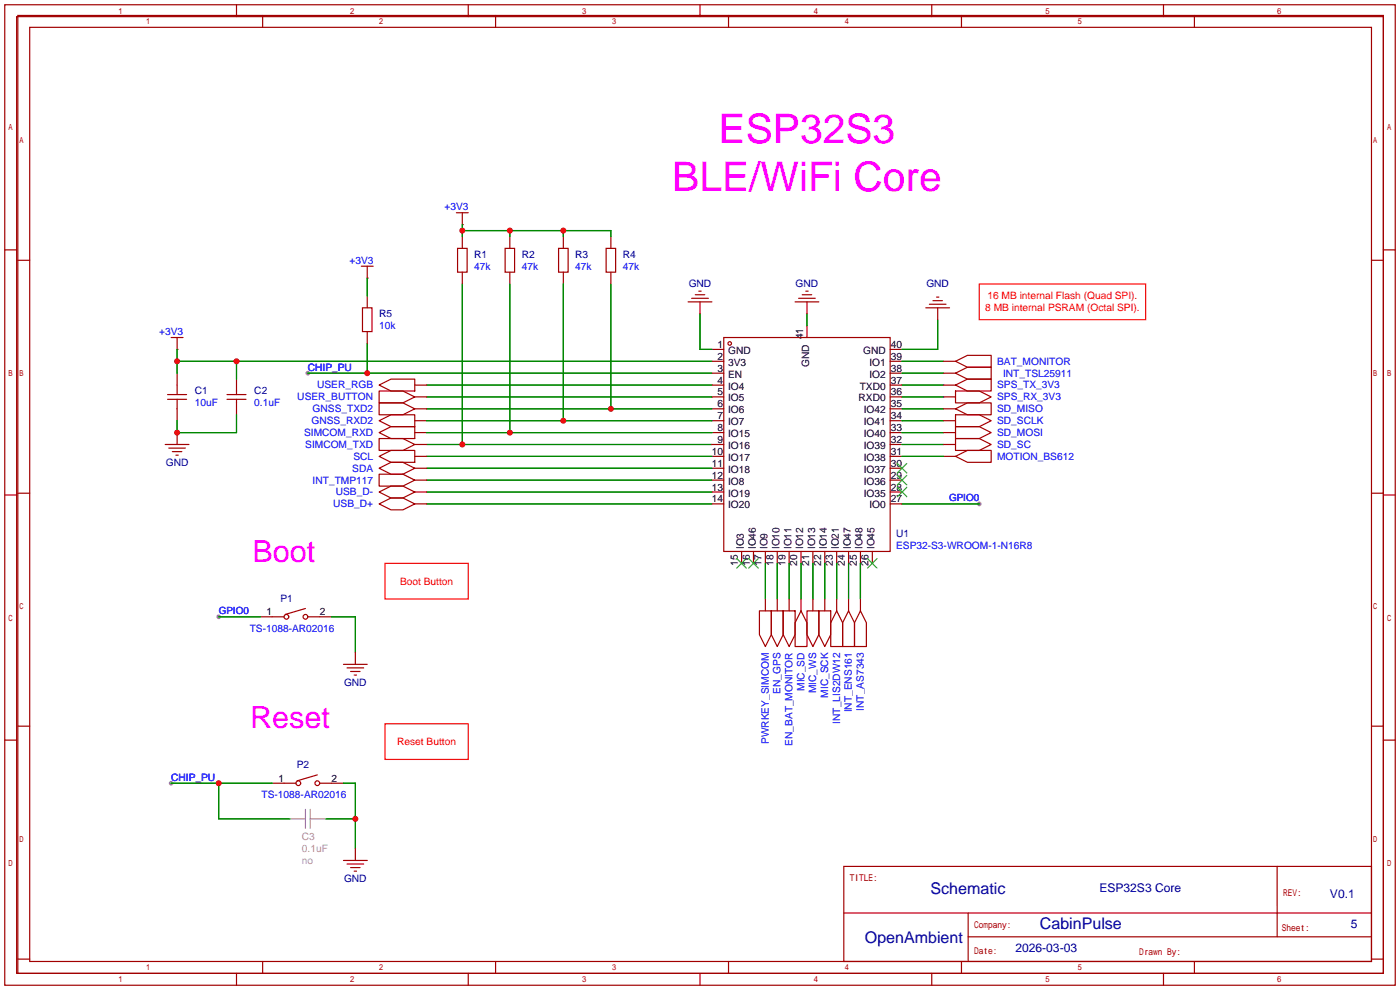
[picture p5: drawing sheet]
<svg xmlns="http://www.w3.org/2000/svg" width="299mm" height="212mm" viewBox="0 0 299 212" stroke-linecap="round" stroke-linejoin="round" font-family="sans-serif">
<g fill="#999">
<circle cx="65.8" cy="79.8" r=".51"/>
<circle cx="209.3" cy="107.7" r=".51"/>
<circle cx="46.7" cy="131.8" r=".51"/>
<circle cx="36.6" cy="167.4" r=".51"/>
</g>
<g fill="none" stroke="#a10000" stroke-width=".25">
<path d="M1 1h297.2v209.6h-297.2zM3.6 3.6h292.1v204.4h-292.1zM3.8 3.3h291.9v204.7h-291.9zM6.3 5.8h286.8v199.7h-286.8zM50.5 1v2.6M56.1 3.3v2.5M100.1 1v2.6M105.9 3.3v2.5M149.6 1v2.6M155.7 3.3v2.5M199.1 1v2.6M205.5 3.3v2.5"/>
<path d="M248.7 1v2.6M255.3 3.3v2.5M1 53.4h2.6M3.8 55.6h2.5M77.2 56.9h2.6M78.5 59.4h.1M78.5 56.9v2.5M97.5 45.5h2.6M97.8 53.1h2v5.1h-2zM98.8 48h.1M98.8 45.5v2.5M98.8 50.5v2.6"/>
<path d="M98.8 58.2v2.5M107.9 53.1h2.1v5.1h-2.1zM109 50.5v2.6M109 58.2v2.5M119.4 53.1h2v5.1h-2zM120.4 50.5v2.6M120.4 58.2v2.5M129.5 53.1h2.1v5.1h-2.1zM130.6 50.5v2.6M130.6 58.2v2.5M293.1 55.6h2.6M295.7 53.4h2.5"/>
<path d="M36.6 72.1h2.5M37.8 74.7h.1M37.8 72.1v2.6M37.8 79.8v4.5M77.5 65.8h2v5.1h-2zM78.5 63.2v2.6M78.5 70.9v2.5M147.1 64.5h5M147.8 63.8h3.6M148.6 63h2M149.4 62.2h.5M149.6 64.5v2.6"/>
<path d="M152.1 74.7h2.6M152.1 77.2h2.6M152.1 79.8h2.6M154.7 72.1h35.5v45.8h-35.5zM169.9 64.5h5.1M170.7 63.8h3.5M171.4 63h2.1M172.2 62.2h.5M172.5 64.5v2.6M172.5 69.6v2.5M190.2 74.7h2.6M190.2 77.2h2.6"/>
<path d="M190.2 79.8h2.6M197.9 65.8h5M198.6 65h3.6M199.4 64.3h2M200.2 63.5h.5M200.4 65.8v2.5M201.7 77.2h2.5M201.7 79.8h2.5M204.2 79.8l2.6-1.3h5v2.5h-5zM204.2 77.2l2.6-1.3h5v2.6h-5zM35.3 95h5.1M35.8 85.3h4.1"/>
<path d="M35.8 84.3h4.1M36.1 95.8h3.5M36.8 96.5h2.1M37.6 97.3h.5M37.8 85.3v4.6M37.8 92.5v2.5M48.5 85.3h4.1M48.5 84.3h4.1M50.5 81v3.3M50.5 85.3v3.3M81 83.6h5.1l2.5 1.2-2.5 1.3h-5.1zM81 82.3l2.6-1.3h5v2.6h-5z"/>
<path d="M81 97.5l2.6-1.2h5v2.5h-5zM81 86.1h5.1l2.5 1.3-2.5 1.2h-5.1zM81 89.9l2.6-1.3h5v2.6h-5zM81 93.7h5.1l2.5 1.3-2.5 1.3h-5.1zM81 92.5l2.6-1.3h5v2.5h-5zM88.6 82.3h2.6M88.6 84.8h2.6M88.6 87.4h2.6M88.6 89.9h2.6M88.6 92.5h2.6M88.6 95h2.6M88.6 97.5h2.6"/>
<path d="M152.1 82.3h2.6M152.1 84.8h2.6M152.1 87.4h2.6M152.1 89.9h2.6M152.1 92.5h2.6M152.1 95h2.6M152.1 97.5h2.6M190.2 82.3h2.6M190.2 84.8h2.6M190.2 87.4h2.6M190.2 89.9h2.6M190.2 92.5h2.6"/>
<path d="M190.2 95h2.6M190.2 97.5h2.6M201.7 82.3h2.5M201.7 84.8h2.5M201.7 87.4h2.5M201.7 89.9h2.5M201.7 92.5h2.5M201.7 95h2.5M201.7 97.5h2.5M204.2 97.5l2.6-1.2h5v2.5h-5zM204.2 93.7h5.1l2.5 1.3-2.5 1.3h-5.1zM204.2 91.2h5.1l2.5 1.3-2.5 1.2h-5.1z"/>
<path d="M204.2 88.6h5.1l2.5 1.3-2.5 1.3h-5.1zM204.2 87.4l2.6-1.3h5v2.5h-5zM204.2 83.6h5.1l2.5 1.2-2.5 1.3h-5.1zM204.2 82.3l2.6-1.3h5v2.6h-5zM1 105.8h2.6M3.8 105.4h2.5M81 107.7l2.6-1.3h2.5l2.5 1.3-2.5 1.3h-2.5zM81 105.2l2.6-1.3h2.5l2.5 1.3-2.5 1.2h-2.5zM81 100.1l2.6-1.3h2.5l2.5 1.3-2.5 1.2h-2.5zM81 101.3h5.1l2.5 1.3-2.5 1.3h-5.1zM88.6 100.1h2.6M88.6 102.6h2.6"/>
<path d="M88.6 105.2h2.6M88.6 107.7h2.6M152.1 100.1h2.6M152.1 102.6h2.6M152.1 105.2h2.6M152.1 107.7h2.6M158.5 117.9v2.5M161 117.9v2.5M163.6 117.9v2.5M166.1 117.9v2.5M168.7 117.9v2.5M171.2 117.9v2.5"/>
<path d="M173.7 117.9v2.5M176.3 117.9v2.5M178.8 117.9v2.5M181.4 117.9v2.5M183.9 117.9v2.5M186.4 117.9v2.5M190.2 100.1h2.6M190.2 102.6h2.6M190.2 105.2h2.6M190.2 107.7h2.6M293.1 105.4h2.6M295.7 105.8h2.5"/>
<path d="M55.6 131.8h5.1M65.3 130l-4.3 1.3M65.8 131.8h5.1M75.9 139.4v2.6M162.3 130.6h2.5v5l-1.2 2.6-1.3-2.6zM163.6 128v2.6M164.8 130.6h2.6v5l-1.3 2.6-1.3-2.6zM166.1 128v2.6M167.4 130.6h2.5v5l-1.2 2.6-1.3-2.6zM168.7 128v2.6M171.2 130.6l1.3 2.5v5.1h-2.6v-5.1zM171.2 128v2.6"/>
<path d="M172.5 130.6h2.5v5l-1.3 2.6-1.2-2.6zM173.7 128v2.6M175 130.6h2.5v5l-1.2 2.6-1.3-2.6zM176.3 128v2.6M178.8 130.6l1.3 2.5v5.1h-2.6v-5.1zM178.8 128v2.6M181.4 130.6l1.2 2.5v5.1h-2.5v-5.1zM181.4 128v2.6M183.9 130.6l1.3 2.5v5.1h-2.6v-5.1zM183.9 128v2.6M1 158.2h2.6M3.8 155.2h2.5"/>
<path d="M73.4 142h5.1M74.2 142.7h3.5M74.9 143.5h2.1M75.7 144.3h.5M293.1 155.2h2.6M295.7 158.2h2.5M58.2 167.4h5M67.8 165.6l-4.3 1.3M68.3 167.4h5.1M73.4 183.9h5.1M74.2 184.7h3.5M74.9 185.4h2.1"/>
<path d="M75.7 186.2h.5M75.9 181.4v2.5M180.3 185.2h112.8v20.3h-112.8zM180.4 195.1h112.6M206.9 195.1v10.2M273 185.2v15M3.8 205h2.5M50.5 208v2.6M56.1 205.5v2.5M100.1 208v2.6M105.9 205.5v2.5M149.6 208v2.6"/>
<path d="M155.7 205.5v2.5M199.1 208v2.6M205.5 205.5v2.5M206.9 200.2h86.1M248.7 208v2.6M255.3 205.5v2.5M293.1 205h2.6"/>
<circle cx="156" cy="73.4" r=".38"/>
<circle cx="61.2" cy="131.8" r=".51"/>
<circle cx="65.3" cy="131.8" r=".51"/>
<circle cx="63.8" cy="167.4" r=".51"/>
<circle cx="67.8" cy="167.4" r=".51"/>
</g>
<g fill="none" stroke="#008700" stroke-width=".25">
<path d="M78.5 59.4v3.8M98.8 48v2.5M98.8 49.3h31.8v1.2M109 49.3v1.2M120.4 49.3v1.2M37.8 77.2h114.3M37.8 74.7v5.1M50.5 77.2v3.8M65.8 79.8h86.3M78.5 73.4v6.4M98.8 60.7v34.3M109 60.7v31.8"/>
<path d="M120.4 60.7v29.2M130.6 60.7v26.7M149.6 67.1v7.6h2.5M172.5 67.1v2.5M192.8 77.2h8.9M192.8 79.8h8.9M200.4 68.3v6.4h-7.6M50.5 88.6v3.9h-12.7v-2.6M91.2 92.5h60.9M91.2 82.3h60.9M91.2 95h60.9M91.2 84.8h60.9"/>
<path d="M91.2 97.5h60.9M91.2 87.4h60.9M91.2 89.9h60.9M192.8 92.5h8.9M192.8 82.3h8.9M192.8 95h8.9M192.8 84.8h8.9M192.8 97.5h8.9M192.8 87.4h8.9M192.8 89.9h8.9M91.2 107.7h60.9M91.2 105.2h60.9"/>
<path d="M91.2 102.6h60.9M91.2 100.1h60.9M192.8 107.7h16.5M46.7 131.8h8.9M70.9 131.8h5v7.6M163.6 120.4v7.6M166.1 120.4v7.6M168.7 120.4v7.6M171.2 120.4v7.6M173.7 120.4v7.6M176.3 120.4v7.6M178.8 120.4v7.6"/>
<path d="M181.4 120.4v7.6M183.9 120.4v7.6M36.6 167.4h21.6M46.7 167.4v7.6h15.3M69.6 175h6.3M73.4 167.4h2.5v14"/>
</g>
<path d="M191.8 99.1l2 2M193.8 99.1l-2 2M157.5 119.4l2 2M159.5 119.4l-2 2M160 119.4l2.1 2M162.1 119.4l-2.1 2M185.4 119.4l2.1 2M187.5 119.4l-2.1 2M191.8 104.1l2 2.1M191.8 101.6l2 2M193.8 104.1l-2 2.1M193.8 101.6l-2 2" fill="none" stroke="#3c3" stroke-width=".25"/>
<path d="M62 175h3.3M65.3 173v4M66.3 173v4M66.3 175h3.3" fill="none" stroke="#999" stroke-width=".25"/>
<path d="M209.3 60.7h35.6v7.6h-35.6zM82.3 120.4h17.8v7.6h-17.8zM82.3 154.7h17.8v7.6h-17.8z" fill="none" stroke="#f00" stroke-width=".25"/>
<g fill="#c00">
<circle cx="50.5" cy="77.2" r=".63"/>
<circle cx="37.8" cy="77.2" r=".63"/>
<circle cx="37.8" cy="92.5" r=".63"/>
<circle cx="78.5" cy="79.8" r=".63"/>
<circle cx="98.8" cy="95" r=".63"/>
<circle cx="46.7" cy="167.4" r=".63"/>
<circle cx="75.9" cy="175" r=".63"/>
<circle cx="130.6" cy="87.4" r=".63"/>
<circle cx="98.8" cy="49.3" r=".63"/>
<circle cx="109" cy="49.3" r=".63"/>
<circle cx="120.4" cy="49.3" r=".63"/>
<circle cx="120.4" cy="89.9" r=".63"/>
<circle cx="109" cy="92.5" r=".63"/>
</g>
<g font-size="8.7" fill="#f0f">
<text x="153.6" y="30.6">ESP32S3</text>
<text x="143.7" y="40.7">BLE/WiFi Core</text>
</g>
<g font-size="6.5" fill="#f0f">
<text x="54" y="120">Boot</text>
<text x="53.4" y="155.6">Reset</text>
</g>
<g font-size="3.4" fill="#000080">
<text x="198.9" y="191">Schematic</text>
<text x="184.8" y="201.5">OpenAmbient</text>
<text x="222.2" y="198.6">CabinPulse</text>
</g>
<g font-size="2.6" fill="#000080">
<text x="235" y="190.7">ESP32S3 Core</text>
<text x="284.2" y="192">V0.1</text>
<text x="217" y="203.4">2026-03-03</text>
<text x="288.7" y="198.3">5</text>
</g>
<g font-size="2.2" fill="#00f">
<text x="95" y="44.9">+3V3</text>
<text x="74.7" y="56.4">+3V3</text>
<text x="101.3" y="57.6">47k</text>
<text x="111.5" y="57.6">47k</text>
<text x="122.9" y="57.6">47k</text>
<text x="133.1" y="57.6">47k</text>
<text x="34" y="71.6">+3V3</text>
<text x="81" y="70.3">10k</text>
<text x="213.1" y="77.9">BAT_MONITOR</text>
<text x="65.8" y="79.2">CHIP_PU</text>
<text x="67.8" y="83">USER_RGB</text>
<text x="213.1" y="83">SPS_TX_3V3</text>
<text x="214.4" y="80.5">INT_TSL25911</text>
<text x="41.7" y="86.8">10uF</text>
<text x="54.4" y="86.8">0.1uF</text>
<text x="63.5" y="85.6">USER_BUTTON</text>
<text x="66.8" y="88.1">GNSS_TXD2</text>
<text x="213.1" y="88.1">SD_MISO</text>
<text x="213.1" y="85.6">SPS_RX_3V3</text>
<text x="65" y="93.2">SIMCOM_RXD</text>
<text x="65.2" y="95.7">SIMCOM_TXD</text>
<text x="66.6" y="90.6">GNSS_RXD2</text>
<text x="213.1" y="95.7">SD_SC</text>
<text x="213.1" y="93.2">SD_MOSI</text>
<text x="213.1" y="90.6">SD_SCLK</text>
<text x="75.3" y="100.8">SDA</text>
<text x="75.5" y="98.3">SCL</text>
<text x="213.1" y="98.3">MOTION_BS612</text>
<text x="66.8" y="103.3">INT_TMP117</text>
<text x="71.8" y="105.9">USB_D-</text>
<text x="71.2" y="108.4">USB_D+</text>
<text x="191.5" y="117.3">ESP32-S3-WROOM-1-N16R8</text>
<text x="53.4" y="135">TS-1088-AR02016</text>
<text x="166.8" y="148.3" transform="rotate(-90 166.8 148.3)">EN_GPS</text>
<text x="171.9" y="147.7" transform="rotate(-90 171.9 147.7)">MIC_SD</text>
<text x="174.5" y="148.2" transform="rotate(-90 174.5 148.2)">MIC_WS</text>
<text x="177" y="149.1" transform="rotate(-90 177 149.1)">MIC_SCK</text>
<text x="179.5" y="154.7" transform="rotate(-90 179.5 154.7)">INT_LIS2DW12</text>
<text x="182.1" y="152.3" transform="rotate(-90 182.1 152.3)">INT_ENS161</text>
<text x="184.6" y="151.9" transform="rotate(-90 184.6 151.9)">INT_AS7343</text>
<text x="164.3" y="159" transform="rotate(-90 164.3 159)">PWRKEY_SIMCOM</text>
<text x="169.4" y="159.4" transform="rotate(-90 169.4 159.4)">EN_BAT_MONITOR</text>
<text x="36.6" y="166.8">CHIP_PU</text>
<text x="55.9" y="170.5">TS-1088-AR02016</text>
</g>
<g font-size="2.2" fill="#000080">
<text x="101.3" y="55.1">R1</text>
<text x="111.5" y="55.1">R2</text>
<text x="122.9" y="55.1">R3</text>
<text x="133.1" y="55.1">R4</text>
<text x="147.2" y="61.4">GND</text>
<text x="170" y="61.4">GND</text>
<text x="198" y="61.4">GND</text>
<text x="81" y="67.8">R5</text>
<text x="41.7" y="84.3">C1</text>
<text x="54.4" y="84.3">C2</text>
<text x="35.4" y="99.5">GND</text>
<text x="191.5" y="114.8">U1</text>
<text x="59.9" y="128.6">P1</text>
<text x="73.5" y="146.5">GND</text>
<text x="63.4" y="164.2">P2</text>
<text x="73.5" y="188.4">GND</text>
</g>
<g font-size="2.2" fill="#f00">
<text x="211" y="64">16 MB internal Flash (Quad SPI).</text>
<text x="210.6" y="66.5">8 MB internal PSRAM (Octal SPI).</text>
<text x="85.5" y="124.9">Boot Button</text>
<text x="84.9" y="159.2">Reset Button</text>
</g>
<g font-size="2.2">
<text x="153.3" y="74.4">1</text>
<text x="153.3" y="76.9">2</text>
<text x="155.6" y="75.6">GND</text>
<text x="171.7" y="72.5" transform="rotate(-90 171.7 72.5)">41</text>
<text x="184.5" y="75.6">GND</text>
<text x="190.4" y="76.9">39</text>
<text x="190.4" y="74.4">40</text>
<text x="153.3" y="79.4">3</text>
<text x="153.3" y="82">4</text>
<text x="155.6" y="78.2">3V3</text>
<text x="155.6" y="80.7">EN</text>
<text x="155.6" y="83.3">IO4</text>
<text x="172.9" y="78.4" transform="rotate(-90 172.9 78.4)">GND</text>
<text x="183.7" y="83.3">TXD0</text>
<text x="185.8" y="80.7">IO2</text>
<text x="185.8" y="78.2">IO1</text>
<text x="190.4" y="82">37</text>
<text x="190.4" y="79.4">38</text>
<text x="153.3" y="84.5">5</text>
<text x="153.3" y="87.1">6</text>
<text x="153.3" y="89.6">7</text>
<text x="155.6" y="85.8">IO5</text>
<text x="155.6" y="88.3">IO6</text>
<text x="183.5" y="85.8">RXD0</text>
<text x="184.6" y="88.3">IO42</text>
<text x="190.4" y="89.6">34</text>
<text x="190.4" y="87.1">35</text>
<text x="190.4" y="84.5">36</text>
<text x="153.3" y="92.1">8</text>
<text x="153.3" y="94.7">9</text>
<text x="155.6" y="90.9">IO7</text>
<text x="155.6" y="93.4">IO15</text>
<text x="155.6" y="96">IO16</text>
<text x="184.6" y="96">IO39</text>
<text x="184.6" y="93.4">IO40</text>
<text x="184.6" y="90.9">IO41</text>
<text x="190.4" y="94.7">32</text>
<text x="190.4" y="92.1">33</text>
<text x="152.1" y="97.2">10</text>
<text x="152.1" y="99.8">11</text>
<text x="155.6" y="98.5">IO17</text>
<text x="155.6" y="101">IO18</text>
<text x="184.6" y="101">IO37</text>
<text x="184.6" y="98.5">IO38</text>
<text x="190.4" y="99.8">30</text>
<text x="190.4" y="97.2">31</text>
<text x="152.1" y="102.3">12</text>
<text x="152.1" y="104.8">13</text>
<text x="152.1" y="107.4">14</text>
<text x="155.6" y="103.6">IO8</text>
<text x="155.6" y="106.1">IO19</text>
<text x="184.6" y="106.1">IO35</text>
<text x="184.6" y="103.6">IO36</text>
<text x="190.4" y="107.4">27</text>
<text x="190.4" y="104.8">28</text>
<text x="190.4" y="102.3">29</text>
<text x="155.6" y="108.7">IO20</text>
<text x="185.8" y="108.7">IO0</text>
<text x="159" y="117.4" transform="rotate(-90 159 117.4)">IO3</text>
<text x="161.5" y="117.4" transform="rotate(-90 161.5 117.4)">IO46</text>
<text x="164" y="117.4" transform="rotate(-90 164 117.4)">IO9</text>
<text x="166.6" y="117.4" transform="rotate(-90 166.6 117.4)">IO10</text>
<text x="169.1" y="117.4" transform="rotate(-90 169.1 117.4)">IO11</text>
<text x="171.7" y="117.4" transform="rotate(-90 171.7 117.4)">IO12</text>
<text x="174.2" y="117.4" transform="rotate(-90 174.2 117.4)">IO13</text>
<text x="176.7" y="117.4" transform="rotate(-90 176.7 117.4)">IO14</text>
<text x="179.3" y="117.4" transform="rotate(-90 179.3 117.4)">IO21</text>
<text x="181.8" y="117.4" transform="rotate(-90 181.8 117.4)">IO47</text>
<text x="184.4" y="117.4" transform="rotate(-90 184.4 117.4)">IO48</text>
<text x="186.9" y="117.4" transform="rotate(-90 186.9 117.4)">IO45</text>
<text x="157.7" y="120.9" transform="rotate(-90 157.7 120.9)">15</text>
<text x="160.2" y="120.9" transform="rotate(-90 160.2 120.9)">16</text>
<text x="162.8" y="120.9" transform="rotate(-90 162.8 120.9)">17</text>
<text x="165.3" y="120.9" transform="rotate(-90 165.3 120.9)">18</text>
<text x="167.9" y="120.9" transform="rotate(-90 167.9 120.9)">19</text>
<text x="170.4" y="120.9" transform="rotate(-90 170.4 120.9)">20</text>
<text x="172.9" y="120.9" transform="rotate(-90 172.9 120.9)">21</text>
<text x="175.5" y="120.9" transform="rotate(-90 175.5 120.9)">22</text>
<text x="178" y="120.9" transform="rotate(-90 178 120.9)">23</text>
<text x="180.6" y="120.9" transform="rotate(-90 180.6 120.9)">24</text>
<text x="183.1" y="120.9" transform="rotate(-90 183.1 120.9)">25</text>
<text x="185.6" y="120.9" transform="rotate(-90 185.6 120.9)">26</text>
<text x="57" y="131.5">1</text>
<text x="68.3" y="131.5">2</text>
<text x="59.5" y="167.1">1</text>
<text x="70.9" y="167.1">2</text>
</g>
<g font-size="2.2" fill="#999">
<text x="64.5" y="179.5">C3</text>
<text x="64.5" y="182.1">0.1uF</text>
<text x="64.5" y="184.6">no</text>
</g>
<g font-size="2.1" fill="#00f">
<text x="202.8" y="107.2">GPIO0</text>
<text x="46.7" y="131.3">GPIO0</text>
</g>
<g font-size="2" fill="#a00000">
<text x="181.6" y="188.2">TITLE:</text>
<text x="274.2" y="191.6">REV:</text>
<text x="208.2" y="203.9">Date:</text>
<text x="208.2" y="198.4">Company:</text>
<text x="274" y="198.9">Sheet:</text>
<text x="243.5" y="204">Drawn By:</text>
</g>
</svg>
